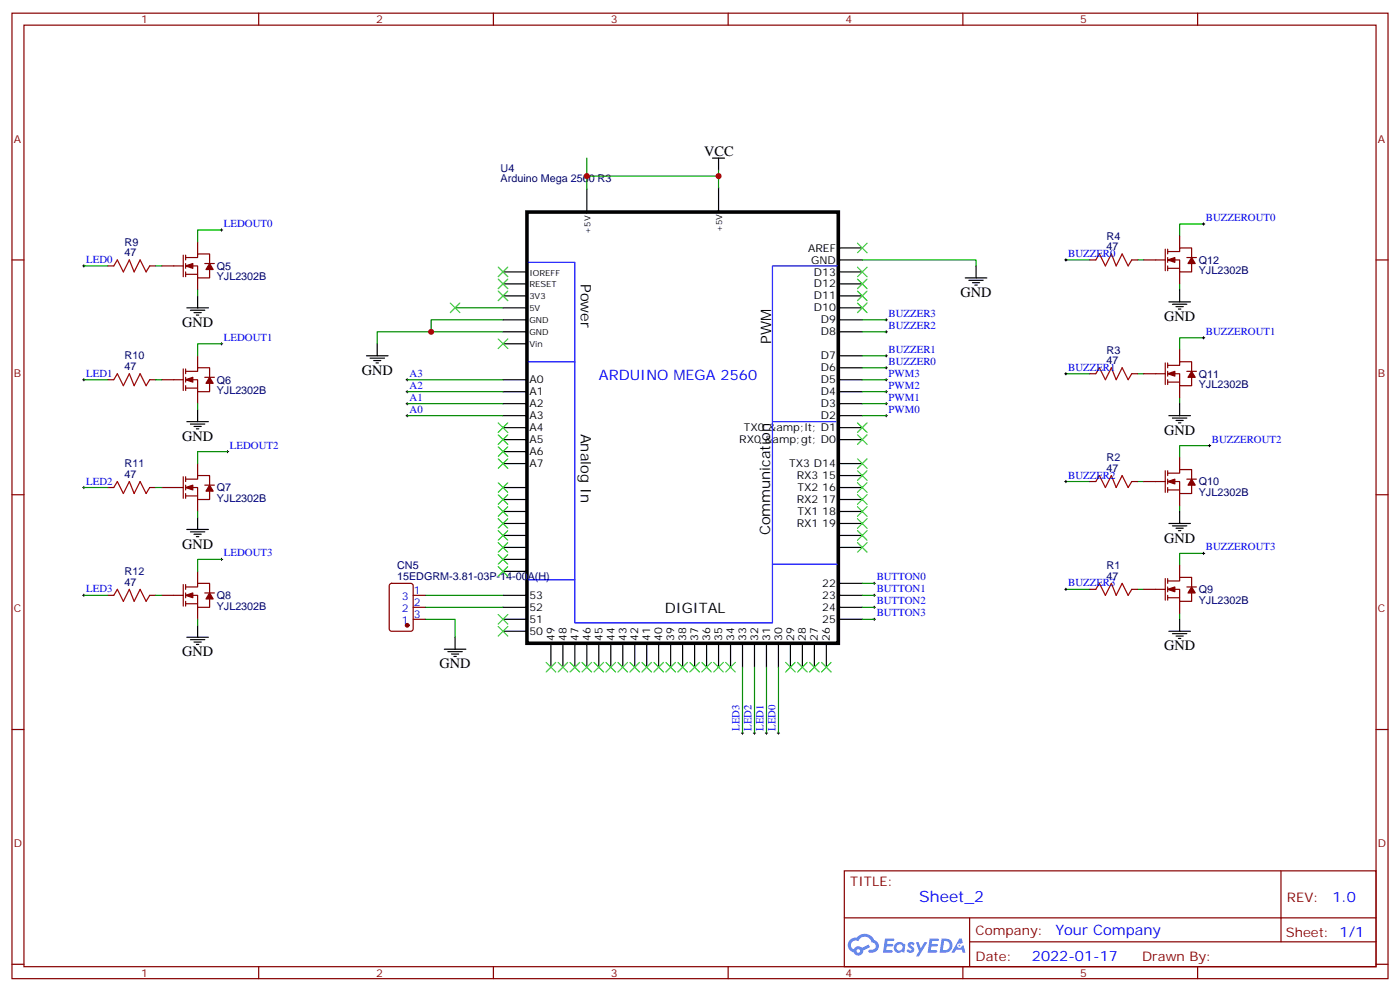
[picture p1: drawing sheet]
<svg xmlns="http://www.w3.org/2000/svg" width="412mm" height="292mm" viewBox="0 0 412 292" stroke-linecap="round" stroke-linejoin="round" font-family="sans-serif">
<g fill="none" stroke="#870000" stroke-width=".35">
<path d="M3.5 3.9h405.4v284.3h-405.4zM7.1 7.4h398.2v277.3h-398.2zM76.2 3.9v3.5M145.3 3.9v3.5M214.5 3.9v3.5M283.6 3.9v3.5M352.8 3.9v3.5M3.5 76.6h3.6M405.3 76.6h3.6M3.5 145.7h3.6M405.3 145.7h3.6M3.5 214.8h3.6"/>
<path d="M405.3 214.8h3.6M248.7 256.5h156.6v28.2h-156.6zM377.3 256.5v20.9M248.7 270.3h156.5M285.6 277.4h119.6M285.6 270.3v14.1M3.5 284h3.6M76.2 284.7v3.5M145.3 284.7v3.5M214.5 284.7v3.5M283.6 284.7v3.5M352.8 284.7v3.5"/>
<path d="M405.3 284h3.6"/>
</g>
<g fill="#5487ff">
<path d="M267.7 277.6a1.22 1.22 0 0 1 1.7 .3l-.4 .6a.47 .47 0 0 0-.3-.4 .47 .47 0 0 0-.5 .2l.1 .2a1.14 1.14 0 0 1 .8 1.8 1.14 1.14 0 0 1-1.9-.1l-.2-.1 .5-.6 .7 .4a.29 .29 0 0 0 .3-.2 .29 .29 0 0 0-.2-.3 1.04 1.04 0 0 1-.6-1.8z"/>
<path d="M260.7 276.4h2.4l.3 .2-.2 .5h-1.8l-.1 .9h1.5l.3 .4-.3 .3h-1.6l-.2 1.1 1.7 .1 .2 .3-.2 .3-2.6 .1z"/>
<path d="M273.8 276.4h2.4l.3 .2-.1 .5h-1.8l-.2 .9h1.6l.3 .4-.4 .3h-1.6l-.1 1.1 1.7 .1 .2 .3-.2 .3h-2.6z"/>
<path d="M282.6 276.4h.7l.3 1.3-.6 .3a.69 .69 0 0 0-1 .2 .69 .69 0 0 0 .4 1 .69 .69 0 0 0 .9-.6l.5-.3 .6 2.2h-.8l-.2-.8h-1.8l-.5 .8h-.8z"/>
<path d="M269.8 277.5h.8l.6 1.8 1.1-1.8h.9l-2.6 4.2h-.8l.9-1.6z"/>
<path d="M277.4 276.4l-.6 4.2h1.3a2.11 2.11 0 0 0 2.5-2.2 2.11 2.11 0 0 0-2.5-2zM278.1 277.1a1.39 1.39 0 0 1 1.7 1.5 1.39 1.39 0 0 1-1.8 1.2h-.3z"/>
<path d="M263.7 278a1.54 1.54 0 0 0-.1 2.2 1.54 1.54 0 0 0 2.2 .1l.6 .3 .3-2.3-.2-.3h-.4a1.49 1.49 0 0 0-2.4 0zM264 279a.94 .94 0 0 1 1.8 0 .94 .94 0 0 1-1.8 0z"/>
<path d="M250.4 276.8a2.18 2.18 0 0 0 1.1 3.7 1.44 1.44 0 0 0 1.6 .9 1.44 1.44 0 0 0 1.2-1.5l2-1-.5-.7-1.9 1a1.47 1.47 0 0 0-2.4 .4 1.39 1.39 0 0 1-.7-1.9 1.39 1.39 0 0 1 2-.5 2.12 2.12 0 0 1 2.2-1.3 2.12 2.12 0 0 1 1.9 1.7 1.14 1.14 0 0 1 1.1 1.4 1.14 1.14 0 0 1-1.7 .7 .43 .43 0 0 0-.5 .4 .43 .43 0 0 0 .4 .5 1.98 1.98 0 0 0 2.5-1.3 1.98 1.98 0 0 0-1.2-2.5 3.1 3.1 0 0 0-5.3-.7l-.9 .1zM252.3 280.1a.55 .55 0 0 1 1.1 0 .55 .55 0 0 1-1.1 0z"/>
<circle cx="282.6" cy="278.5" r=".26"/>
</g>
<g fill="none" stroke="#000" stroke-width=".35">
<path d="M172.9 55.7v7.1M209.9 46.6h3.5M211.7 46.6v3.5M211.7 55.4v7M246.9 73h7.1M246.9 76.6h7.1M287.5 78.3v3.5M55 90.7h6.4M56.1 91.4h4.2M57.1 92.1h2.2M57.9 92.8h.7M58.2 87.1v3.6"/>
<path d="M148.2 97.7h7M148.2 94.2h7M148.2 90.7h7M148.2 87.1h7M148.2 83.6h7M148.2 80.1h7M246.9 97.7h7.1M246.9 94.2h7.1M246.9 90.7h7.1M246.9 87.1h7.1M246.9 83.6h7.1M246.9 80.1h7.1"/>
<path d="M284.3 81.8h6.4M285.4 82.6h4.2M286.5 83.3h2.1M287.2 84h.7M344.3 88.9h6.4M345.4 89.6h4.2M346.4 90.3h2.1M347.1 91h.7M347.5 85.4v3.5M107.9 104.8h6.4M109 105.5h4.2M110.1 106.2h2.1"/>
<path d="M110.8 106.9h.7M111.1 101.2v3.6M148.2 111.8h7M148.2 115.4h7M148.2 118.9h7M148.2 101.2h7M246.9 111.8h7.1M246.9 115.4h7.1M246.9 118.9h7.1M246.9 104.8h7.1M246.9 108.3h7.1M347.5 118.9v3.5"/>
<path d="M55 124.2h6.4M56.1 124.9h4.2M57.1 125.6h2.2M57.9 126.3h.7M58.2 120.7v3.5M148.2 122.4h7M148.2 125.9h7M148.2 129.5h7M148.2 133h7M148.2 136.5h7M246.9 122.4h7.1M246.9 125.9h7.1"/>
<path d="M246.9 129.5h7.1M246.9 136.5h7.1M344.3 122.4h6.4M345.4 123.1h4.2M346.4 123.8h2.1M347.1 124.5h.7M55 155.9h6.4M56.1 156.6h4.2M57.1 157.3h2.2M57.9 158h.7M58.2 152.4v3.5M148.2 143.6h7"/>
<path d="M148.2 147.1h7M148.2 150.6h7M148.2 154.2h7M148.2 157.7h7M246.9 143.6h7.1M246.9 147.1h7.1M246.9 150.6h7.1M246.9 154.2h7.1M246.9 157.7h7.1M246.9 140.1h7.1M344.3 154.2h6.4M345.4 154.9h4.2"/>
<path d="M346.4 155.6h2.1M347.1 156.3h.7M347.5 150.6v3.6M148.2 161.2h7M148.2 164.7h7M148.2 168.3h7M148.2 178.9h7M148.2 175.3h7M246.9 161.2h7.1M246.9 178.9h7.1M246.9 175.3h7.1M246.9 171.8h7.1"/>
<path d="M55 187.7h6.4M56.1 188.4h4.2M57.1 189.1h2.2M57.9 189.8h.7M58.2 184.2v3.5M130.9 191.2h6.3M131.9 191.9h4.3M133 192.6h2.1M133.7 193.3h.7M134.1 187.7v3.5M148.2 182.4h7M148.2 185.9h7"/>
<path d="M162.3 189.4v7.1M165.8 189.4v7.1M169.3 189.4v7.1M172.9 189.4v7.1M176.4 189.4v7.1M179.9 189.4v7.1M183.4 189.4v7.1M187 189.4v7.1M190.5 189.4v7.1M194 189.4v7.1M197.6 189.4v7.1M201.1 189.4v7.1"/>
<path d="M204.6 189.4v7.1M208.1 189.4v7.1M211.7 189.4v7.1M215.2 189.4v7.1M218.7 189.4v7.1M222.2 189.4v7.1M225.8 189.4v7.1M229.3 189.4v7.1M232.8 189.4v7.1M236.4 189.4v7.1M239.9 189.4v7.1M243.4 189.4v7.1"/>
<path d="M246.9 182.4h7.1M344.3 185.9h6.4M345.4 186.6h4.2M346.4 187.3h2.1M347.1 188h.7M347.5 182.4v3.5"/>
</g>
<path d="M155.2 62.4h91.7v127h-91.7z" fill="none" stroke="#000" stroke-width="1.1"/>
<path d="M155.6 77.3h13.7v29.2M246.6 78.3h-19.1v45.9h18.7M155.6 106.5h13.7v64.2h-13.7M227.5 124.2v42M246.6 166.2h-19.1v17.2h-58.2v-12.7" fill="none" stroke="#00f" stroke-width=".35"/>
<g fill="none" stroke="#000" stroke-width=".29">
<path d="M24.3 78.3h.7M24.7 78v.7M64.9 67.7h.7M65.3 67.4v.7M313.6 76.6h.7M314 76.2v.7M354.2 66h.7M354.5 65.6v.7M260.7 97.7h.7M260.7 94.2h.7M261.1 93.8v.7M261.1 97.4v.7"/>
<path d="M354.2 99.5h.7M354.5 99.1v.7M24.3 111.8h.7M24.7 111.5v.7M64.9 101.2h.7M65.3 100.9v.7M119.6 118.9h.7M119.6 115.4h.7M119.6 111.8h.7M119.9 111.5v.7M119.9 115v.7M119.9 118.5v.7"/>
<path d="M260.7 118.9h.7M260.7 115.4h.7M260.7 111.8h.7M260.7 108.3h.7M260.7 104.8h.7M261.1 104.4v.7M261.1 108v.7M261.1 111.5v.7M261.1 115v.7M261.1 118.5v.7M313.6 110.1h.7M314 109.7v.7"/>
<path d="M66.7 133h.7M67 132.6v.8M119.6 122.4h.7M119.9 122.1v.7M260.7 122.4h.7M261.1 122.1v.7M356 131.2h.7M356.3 130.9v.7M24.3 143.6h.7M24.7 143.2v.7M313.6 141.8h.7M314 141.5v.7"/>
<path d="M24.3 175.3h.7M24.7 175v.7M64.9 164.7h.7M65.3 164.4v.7M257.2 175.3h.7M257.2 171.8h.7M257.2 178.9h.7M257.5 171.4v.8M257.5 175v.7M257.5 178.5v.7M313.6 173.6h.7M314 173.2v.7"/>
<path d="M354.2 163h.7M354.5 162.6v.7M257.2 182.4h.7M257.5 182v.7M218.4 215.9h.7M218.7 215.5v.8M221.9 215.9h.7M222.2 215.5v.8M225.4 215.9h.7M225.8 215.5v.8M229 215.9h.7M229.3 215.5v.8"/>
</g>
<g fill="none" stroke="#008700" stroke-width=".35">
<path d="M172.9 46.6v9.1M172.9 51.9h38.8M211.7 50.1v5.3M24.7 78.3h7M45.9 78.3h1.7M65.3 67.7h-7.1v3.6M254 76.6h33.5v1.7M314 76.6h7M335.1 76.6h1.8M354.5 66h-7v3.5M58.2 85.4v1.7M134.1 90.7h14.1"/>
<path d="M148.2 97.7h-37.1v3.5M148.2 94.2h-21.2v3.5M254 97.7h7.1M254 94.2h7.1M347.5 83.6v1.8M354.5 99.5h-7v3.5M24.7 111.8h7M45.9 111.8h1.7M58.2 118.9v1.8M65.3 101.2h-7.1v3.6M119.9 118.9h28.3M119.9 115.4h28.3"/>
<path d="M119.9 111.8h28.3M254 118.9h7.1M254 115.4h7.1M254 111.8h7.1M254 108.3h7.1M254 104.8h7.1M314 110.1h7M335.1 110.1h1.8M347.5 117.1v1.8M67 133h-8.8v3.5M119.9 122.4h28.3M254 122.4h7.1"/>
<path d="M356.3 131.2h-8.8v3.6M24.7 143.6h7M45.9 143.6h1.7M58.2 150.6v1.8M314 141.8h7M335.1 141.8h1.8M347.5 148.9v1.7M24.7 175.3h7M45.9 175.3h1.7M65.3 164.7h-7.1v3.6M125.2 175.3h23M125.2 178.9h23"/>
<path d="M254 175.3h3.5M254 178.9h3.5M254 171.8h3.5M314 173.6h7M335.1 173.6h1.8M354.5 163h-7v3.5M58.2 182.4v1.8M125.2 182.4h8.9v5.3M218.7 196.5v19.4M222.2 196.5v19.4M225.8 196.5v19.4M229.3 196.5v19.4"/>
<path d="M254 182.4h3.5M347.5 180.6v1.8"/>
</g>
<g fill="none" stroke="#870000" stroke-width=".35">
<path d="M31.7 78.3h1.8M44.1 78.3h1.8M47.6 78.3h6.4M54 75.1v6.4M54.7 78.3h3.5v3.5h3.5v-2.4M54.7 75.8h3.5v-1h3.5v2.8M54.7 75.1v1.5M54.7 77.6v1.4M58.2 71.3v3.5M60.3 77.6h2.8M321 76.6h1.8M333.4 76.6h1.7"/>
<path d="M336.9 76.6h6.4M343.3 73.4v6.3M344 76.6h3.5v3.5h3.5v-2.5M344 74.1h3.5v-1.1h3.5v2.8M344 73.4v1.4M344 75.8v1.5M344 78.3v1.4M344 79h3.5M347.5 69.5v3.5M349.6 75.8h2.8M54.7 80.1v1.4M54.7 80.8h3.5"/>
<path d="M58.2 81.8v3.6M347.5 80.1v3.5M31.7 111.8h1.8M44.1 111.8h1.8M47.6 111.8h6.4M54 108.7v6.3M54.7 111.8h3.5v3.6h3.5v-2.5M54.7 109.4h3.5v-1.1h3.5v2.8M54.7 108.7v1.4M54.7 111.1v1.4M54.7 113.6v1.4M54.7 114.3h3.5"/>
<path d="M58.2 104.8v3.5M58.2 115.4v3.5M60.3 111.1h2.8M321 110.1h1.8M333.4 110.1h1.7M336.9 110.1h6.4M343.3 106.9v6.3M344 110.1h3.5v3.5h3.5v-2.5M344 107.6h3.5v-1.1h3.5v2.9M344 106.9v1.4M344 109.4v1.4M344 111.8v1.4"/>
<path d="M344 112.5h3.5M347.5 103v3.5M347.5 113.6v3.5M349.6 109.4h2.8M58.2 136.5v3.6M343.3 138.6v6.4M344 139.3h3.5v-1h3.5v2.8M344 138.6v1.5M347.5 134.8v3.5M31.7 143.6h1.8M44.1 143.6h1.8M47.6 143.6h6.4"/>
<path d="M54 140.4v6.4M54.7 143.6h3.5v3.5h3.5v-2.5M54.7 141.1h3.5v-1h3.5v2.8M54.7 140.4v1.4M54.7 142.9v1.4M54.7 145.3v1.5M54.7 146.1h3.5M58.2 147.1v3.5M60.3 142.9h2.8M321 141.8h1.8M333.4 141.8h1.7M336.9 141.8h6.4"/>
<path d="M344 141.8h3.5v3.5h3.5v-2.4M344 141.1v1.4M344 143.6v1.4M344 144.3h3.5M347.5 145.3v3.6M349.6 141.1h2.8M31.7 175.3h1.8M44.1 175.3h1.8M47.6 175.3h6.4M54 172.2v6.3M54.7 175.3h3.5v3.6h3.5v-2.5M54.7 172.9h3.5v-1.1h3.5v2.8"/>
<path d="M54.7 172.2v1.4M54.7 174.6v1.4M54.7 177.1v1.4M54.7 177.8h3.5M58.2 168.3v3.5M58.2 178.9v3.5M60.3 174.6h2.8M114.9 172l.5-.2h5.6l.7 .4v13l-.5 .7h-5.8l-.7-.4v-13zM121.7 175.3h3.5M121.7 178.9h3.5M321 173.6h1.8M333.4 173.6h1.7"/>
<path d="M336.9 173.6h6.4M343.3 170.4v6.3M344 173.6h3.5v3.5h3.5v-2.5M344 171.1h3.5v-1.1h3.5v2.9M344 170.4v1.4M344 172.9v1.4M344 175.3v1.4M344 176h3.5M347.5 166.5v3.5M347.5 177.1v3.5M349.6 172.9h2.8M121.7 182.4h3.5"/>
</g>
<g fill="#870000" stroke="#870000" stroke-width=".35">
<path d="M61.7 77.6l1.1 1.8h-2.1z"/>
<path d="M54.7 78.3l2.1-.7v1.4z"/>
<path d="M61.7 111.1l1.1 1.8h-2.1z"/>
<path d="M54.7 111.8l2.1-.7v1.4z"/>
<path d="M61.7 142.9l1.1 1.7h-2.1z"/>
<path d="M54.7 143.6l2.1-.7v1.4z"/>
<path d="M61.7 174.6l1.1 1.8h-2.1z"/>
<path d="M54.7 175.3l2.1-.7v1.4z"/>
<path d="M351 172.9l1.1 1.7h-2.1z"/>
<path d="M344 173.6l2.1-.7v1.4z"/>
<path d="M351 141.1l1.1 1.8h-2.1z"/>
<path d="M344 141.8l2.1-.7v1.4z"/>
<path d="M351 109.4l1.1 1.7h-2.1z"/>
<path d="M344 110.1l2.1-.7v1.4z"/>
<path d="M351 75.8l1.1 1.8h-2.1z"/>
<path d="M344 76.6l2.1-.8v1.5z"/>
<circle cx="119.9" cy="184.1" r=".53"/>
</g>
<path d="M33.5 78.3l1.1-1.7 1.7 3.5 1.8-3.5 1.4 3.5 1.8-3.5 1.7 3.5 1.1-1.8M322.8 76.6l1-1.8 1.8 3.5 1.8-3.5 1.4 3.5 1.8-3.5 1.7 3.5 1.1-1.7M33.5 111.8l1.1-1.7 1.7 3.5 1.8-3.5 1.4 3.5 1.8-3.5 1.7 3.5 1.1-1.8M322.8 110.1l1-1.8 1.8 3.5 1.8-3.5 1.4 3.5 1.8-3.5 1.7 3.5 1.1-1.7M33.5 143.6l1.1-1.8 1.7 3.5 1.8-3.5 1.4 3.5 1.8-3.5 1.7 3.5 1.1-1.7M322.8 141.8l1-1.7 1.8 3.5 1.8-3.5 1.4 3.5 1.8-3.5 1.7 3.5 1.1-1.8M33.5 175.3l1.1-1.7 1.7 3.5 1.8-3.5 1.4 3.5 1.8-3.5 1.7 3.5 1.1-1.8M322.8 173.6l1-1.8 1.8 3.5 1.8-3.5 1.4 3.5 1.8-3.5 1.7 3.5 1.1-1.7" fill="none" stroke="#a10000" stroke-width=".35"/>
<g fill="none" stroke="#3c3" stroke-width=".35">
<path d="M146.8 78.7l2.8 2.8M149.6 78.7l-2.8 2.8M252.6 78.7l2.8 2.8M252.6 71.6l2.8 2.8M255.4 78.7l-2.8 2.8M255.4 71.6l-2.8 2.8M132.6 89.3l2.9 2.8M135.5 89.3l-2.9 2.8M146.8 82.2l2.8 2.8M146.8 85.7l2.8 2.8M146.8 99.8l2.8 2.9M149.6 82.2l-2.8 2.8"/>
<path d="M149.6 85.7l-2.8 2.8M149.6 99.8l-2.8 2.9M252.6 89.3l2.8 2.8M252.6 85.7l2.8 2.8M252.6 82.2l2.8 2.8M255.4 89.3l-2.8 2.8M255.4 85.7l-2.8 2.8M255.4 82.2l-2.8 2.8M146.8 124.5l2.8 2.9M146.8 128.1l2.8 2.8M146.8 131.6l2.8 2.8M146.8 135.1l2.8 2.8"/>
<path d="M149.6 124.5l-2.8 2.9M149.6 128.1l-2.8 2.8M149.6 131.6l-2.8 2.8M149.6 135.1l-2.8 2.8M252.6 138.6l2.8 2.9M252.6 135.1l2.8 2.8M252.6 128.1l2.8 2.8M252.6 124.5l2.8 2.9M255.4 138.6l-2.8 2.9M255.4 135.1l-2.8 2.8M255.4 128.1l-2.8 2.8M255.4 124.5l-2.8 2.9"/>
<path d="M146.8 142.2l2.8 2.8M146.8 145.7l2.8 2.8M146.8 149.2l2.8 2.8M146.8 152.8l2.8 2.8M146.8 156.3l2.8 2.8M146.8 159.8l2.8 2.8M149.6 142.2l-2.8 2.8M149.6 145.7l-2.8 2.8M149.6 149.2l-2.8 2.8M149.6 152.8l-2.8 2.8M149.6 156.3l-2.8 2.8M149.6 159.8l-2.8 2.8"/>
<path d="M252.6 159.8l2.8 2.8M252.6 156.3l2.8 2.8M252.6 152.8l2.8 2.8M252.6 149.2l2.8 2.8M252.6 145.7l2.8 2.8M252.6 142.2l2.8 2.8M255.4 159.8l-2.8 2.8M255.4 156.3l-2.8 2.8M255.4 152.8l-2.8 2.8M255.4 149.2l-2.8 2.8M255.4 145.7l-2.8 2.8M255.4 142.2l-2.8 2.8"/>
<path d="M146.8 163.3l2.8 2.9M146.8 166.9l2.8 2.8M149.6 163.3l-2.8 2.9M149.6 166.9l-2.8 2.8M146.8 181l2.8 2.8M146.8 184.5l2.8 2.8M149.6 181l-2.8 2.8M149.6 184.5l-2.8 2.8M160.9 195.1l2.8 2.8M163.7 195.1l-2.8 2.8M164.4 195.1l2.8 2.8M167.2 195.1l-2.8 2.8"/>
<path d="M167.9 195.1l2.8 2.8M170.7 195.1l-2.8 2.8M171.4 195.1l2.9 2.8M174.3 195.1l-2.9 2.8M175 195.1l2.8 2.8M177.8 195.1l-2.8 2.8M178.5 195.1l2.8 2.8M181.3 195.1l-2.8 2.8M182 195.1l2.9 2.8M184.9 195.1l-2.9 2.8M185.6 195.1l2.8 2.8M188.4 195.1l-2.8 2.8"/>
<path d="M189.1 195.1l2.8 2.8M191.9 195.1l-2.8 2.8M192.6 195.1l2.8 2.8M195.4 195.1l-2.8 2.8M196.1 195.1l2.9 2.8M199 195.1l-2.9 2.8M199.7 195.1l2.8 2.8M202.5 195.1l-2.8 2.8M203.2 195.1l2.8 2.8M206 195.1l-2.8 2.8M206.7 195.1l2.8 2.8M209.5 195.1l-2.8 2.8"/>
<path d="M210.3 195.1l2.8 2.8M213.1 195.1l-2.8 2.8M213.8 195.1l2.8 2.8M216.6 195.1l-2.8 2.8M231.4 195.1l2.8 2.8M234.2 195.1l-2.8 2.8M234.9 195.1l2.9 2.8M237.8 195.1l-2.9 2.8M238.5 195.1l2.8 2.8M241.3 195.1l-2.8 2.8M242 195.1l2.8 2.8M244.8 195.1l-2.8 2.8"/>
</g>
<g fill="#c00">
<circle cx="127" cy="97.7" r=".88"/>
<circle cx="172.9" cy="51.9" r=".88"/>
<circle cx="211.7" cy="51.9" r=".88"/>
</g>
<text font-size="4.6" fill="#00f" x="270.8" y="265.5">Sheet_2</text>
<g font-size="4.2">
<text x="207.4" y="45.9">VCC</text>
<text x="171.1" y="83.6" transform="rotate(90 171.1 83.6)">Power</text>
<text x="282.9" y="87.5">GND</text>
<text x="342.9" y="94.5">GND</text>
<text x="53.6" y="96.3">GND</text>
<text x="227.2" y="101.2" transform="rotate(-90 227.2 101.2)">PWM</text>
<text x="106.5" y="110.4">GND</text>
<text x="53.6" y="129.8">GND</text>
<text x="171.1" y="127.7" transform="rotate(90 171.1 127.7)">Analog In</text>
<text x="342.9" y="128.1">GND</text>
<text x="53.6" y="161.6">GND</text>
<text x="226.8" y="157.7" transform="rotate(-90 226.8 157.7)">Communication</text>
<text x="342.9" y="159.8">GND</text>
<text x="195.8" y="180.6">DIGITAL</text>
<text x="342.9" y="191.6">GND</text>
<text x="53.6" y="193.3">GND</text>
<text x="129.5" y="196.9">GND</text>
</g>
<g font-size="4.2" fill="#00f">
<text x="176.4" y="111.8">ARDUINO MEGA 2560</text>
<text x="392.5" y="265.7">1.0</text>
<text x="310.9" y="275.3">Your Company</text>
<text x="304" y="283.1">2022-01-17</text>
</g>
<g font-size="3.9" fill="#800">
<text x="250.5" y="261.1">TITLE:</text>
<text x="379.1" y="265.7">REV:</text>
<text x="287.4" y="275.3">Company:</text>
<text x="378.7" y="275.9">Sheet: 1/1</text>
<text x="287.4" y="282.9">Date:</text>
<text x="336.4" y="283">Drawn By:</text>
</g>
<g font-size="3.2" fill="#800">
<text x="41.6" y="6.9">1</text>
<text x="110.8" y="6.9">2</text>
<text x="179.9" y="6.9">3</text>
<text x="249.1" y="6.9">4</text>
<text x="318.2" y="6.9">5</text>
<text x="4.1" y="42">A</text>
<text x="405.9" y="42">A</text>
<text x="4.1" y="111.1">B</text>
<text x="405.9" y="111.1">B</text>
<text x="4.1" y="180.3">C</text>
<text x="405.9" y="180.3">C</text>
<text x="4.1" y="249.4">D</text>
<text x="405.9" y="249.4">D</text>
<text x="41.6" y="287.7">1</text>
<text x="110.8" y="287.7">2</text>
<text x="179.9" y="287.7">3</text>
<text x="249.1" y="287.7">4</text>
<text x="318.2" y="287.7">5</text>
</g>
<g font-size="3.2" fill="#000080">
<text x="147.5" y="53.6">Arduino Mega 2560 R3</text>
<text x="147.5" y="50.5">U4</text>
<text x="326" y="70.6">R4</text>
<text x="36.7" y="75.5">47</text>
<text x="36.7" y="72.4">R9</text>
<text x="326" y="73.7">47</text>
<text x="353.1" y="77.7">Q12</text>
<text x="63.9" y="82.6">YJL2302B</text>
<text x="63.9" y="79.5">Q5</text>
<text x="353.1" y="80.8">YJL2302B</text>
<text x="36.7" y="105.9">R10</text>
<text x="326" y="107.2">47</text>
<text x="326" y="104.1">R3</text>
<text x="36.7" y="109">47</text>
<text x="63.9" y="113">Q6</text>
<text x="353.1" y="111.2">Q11</text>
<text x="63.9" y="116.1">YJL2302B</text>
<text x="353.1" y="114.3">YJL2302B</text>
<text x="36.7" y="137.6">R11</text>
<text x="326" y="135.9">R2</text>
<text x="36.7" y="140.8">47</text>
<text x="326" y="139">47</text>
<text x="353.1" y="143">Q10</text>
<text x="63.9" y="147.8">YJL2302B</text>
<text x="63.9" y="144.7">Q7</text>
<text x="353.1" y="146.1">YJL2302B</text>
<text x="117" y="167.6">CN5</text>
<text x="326" y="167.6">R1</text>
<text x="36.7" y="172.5">47</text>
<text x="36.7" y="169.4">R12</text>
<text x="117" y="170.7">15EDGRM-3.81-03P-14-00A(H)</text>
<text x="326" y="170.7">47</text>
<text x="63.9" y="179.6">YJL2302B</text>
<text x="63.9" y="176.5">Q8</text>
<text x="353.1" y="177.8">YJL2302B</text>
<text x="353.1" y="174.7">Q9</text>
</g>
<g font-size="3.2" fill="#00f">
<text x="355.2" y="65.1">BUZZEROUT0</text>
<text x="66" y="66.9">LEDOUT0</text>
<text x="25.4" y="77.4">LED0</text>
<text x="314.7" y="75.7">BUZZER0</text>
<text x="261.8" y="93.3">BUZZER3</text>
<text x="66" y="100.4">LEDOUT1</text>
<text x="261.8" y="96.8">BUZZER2</text>
<text x="355.2" y="98.6">BUZZEROUT1</text>
<text x="261.8" y="107.4">BUZZER0</text>
<text x="261.8" y="103.9">BUZZER1</text>
<text x="25.4" y="110.9">LED1</text>
<text x="120.7" y="111">A3</text>
<text x="261.8" y="110.9">PWM3</text>
<text x="314.7" y="109.2">BUZZER1</text>
<text x="120.7" y="114.5">A2</text>
<text x="120.7" y="118">A1</text>
<text x="261.8" y="118">PWM1</text>
<text x="261.8" y="114.5">PWM2</text>
<text x="120.7" y="121.5">A0</text>
<text x="261.8" y="121.5">PWM0</text>
<text x="357" y="130.4">BUZZEROUT2</text>
<text x="67.7" y="132.1">LEDOUT2</text>
<text x="25.4" y="142.7">LED2</text>
<text x="314.7" y="140.9">BUZZER2</text>
<text x="66" y="163.9">LEDOUT3</text>
<text x="355.2" y="162.1">BUZZEROUT3</text>
<text x="258.2" y="170.9">BUTTON0</text>
<text x="314.7" y="172.7">BUZZER3</text>
<text x="25.4" y="174.4">LED3</text>
<text x="118.4" y="176.7">3</text>
<text x="121.9" y="178.5">2</text>
<text x="121.9" y="175">1</text>
<text x="258.2" y="174.5">BUTTON1</text>
<text x="258.2" y="178">BUTTON2</text>
<text x="118.4" y="183.8">1</text>
<text x="118.4" y="180.3">2</text>
<text x="121.9" y="182">3</text>
<text x="258.2" y="181.5">BUTTON3</text>
<text x="217.9" y="215.2" transform="rotate(-90 217.9 215.2)">LED3</text>
<text x="221.4" y="215.2" transform="rotate(-90 221.4 215.2)">LED2</text>
<text x="224.9" y="215.2" transform="rotate(-90 224.9 215.2)">LED1</text>
<text x="228.4" y="215.2" transform="rotate(-90 228.4 215.2)">LED0</text>
</g>
<g font-size="3.2">
<text x="238" y="74.1">AREF</text>
<text x="239" y="77.6">GND</text>
<text x="239.8" y="81.1">D13</text>
<text x="239.8" y="88.2">D11</text>
<text x="239.8" y="84.7">D12</text>
<text x="239.8" y="91.7">D10</text>
<text x="241.8" y="95.2">D9</text>
<text x="241.8" y="98.8">D8</text>
<text x="241.8" y="105.8">D7</text>
<text x="155.9" y="112.9">A0</text>
<text x="241.8" y="112.9">D5</text>
<text x="241.8" y="109.4">D6</text>
<text x="155.9" y="116.4">A1</text>
<text x="155.9" y="119.9">A2</text>
<text x="241.8" y="119.9">D3</text>
<text x="241.8" y="116.4">D4</text>
<text x="155.9" y="123.5">A3</text>
<text x="241.8" y="123.5">D2</text>
<text x="155.9" y="127">A4</text>
<text x="155.9" y="130.5">A5</text>
<text x="217.8" y="130.5">RX0 &amp;amp;gt; D0</text>
<text x="219.1" y="127">TX0 &amp;amp;lt; D1</text>
<text x="155.9" y="134.1">A6</text>
<text x="155.9" y="137.6">A7</text>
<text x="232.5" y="137.6">TX3 D14</text>
<text x="234.7" y="141.1">RX3 15</text>
<text x="234.7" y="148.2">RX2 17</text>
<text x="234.9" y="144.6">TX2 16</text>
<text x="234.7" y="155.2">RX1 19</text>
<text x="234.9" y="151.7">TX1 18</text>
<text x="242.2" y="172.9">22</text>
<text x="155.9" y="176.4">53</text>
<text x="155.9" y="179.9">52</text>
<text x="242.2" y="179.9">24</text>
<text x="242.2" y="176.4">23</text>
<text x="155.9" y="183.4">51</text>
<text x="242.2" y="183.4">25</text>
<text x="155.9" y="187">50</text>
<text x="163.3" y="188.7" transform="rotate(-90 163.3 188.7)">49</text>
<text x="166.9" y="188.7" transform="rotate(-90 166.9 188.7)">48</text>
<text x="170.4" y="188.7" transform="rotate(-90 170.4 188.7)">47</text>
<text x="173.9" y="188.7" transform="rotate(-90 173.9 188.7)">46</text>
<text x="177.4" y="188.7" transform="rotate(-90 177.4 188.7)">45</text>
<text x="181" y="188.7" transform="rotate(-90 181 188.7)">44</text>
<text x="184.5" y="188.7" transform="rotate(-90 184.5 188.7)">43</text>
<text x="188" y="188.7" transform="rotate(-90 188 188.7)">42</text>
<text x="191.6" y="188.7" transform="rotate(-90 191.6 188.7)">41</text>
<text x="195.1" y="188.7" transform="rotate(-90 195.1 188.7)">40</text>
<text x="198.6" y="188.7" transform="rotate(-90 198.6 188.7)">39</text>
<text x="202.1" y="188.7" transform="rotate(-90 202.1 188.7)">38</text>
<text x="205.7" y="188.7" transform="rotate(-90 205.7 188.7)">37</text>
<text x="209.2" y="188.7" transform="rotate(-90 209.2 188.7)">36</text>
<text x="212.7" y="188.7" transform="rotate(-90 212.7 188.7)">35</text>
<text x="216.3" y="188.7" transform="rotate(-90 216.3 188.7)">34</text>
<text x="219.8" y="188.7" transform="rotate(-90 219.8 188.7)">33</text>
<text x="223.3" y="188.7" transform="rotate(-90 223.3 188.7)">32</text>
<text x="226.8" y="188.7" transform="rotate(-90 226.8 188.7)">31</text>
<text x="230.4" y="188.7" transform="rotate(-90 230.4 188.7)">30</text>
<text x="233.9" y="188.7" transform="rotate(-90 233.9 188.7)">29</text>
<text x="237.4" y="188.7" transform="rotate(-90 237.4 188.7)">28</text>
<text x="240.9" y="188.7" transform="rotate(-90 240.9 188.7)">27</text>
<text x="244.5" y="188.7" transform="rotate(-90 244.5 188.7)">26</text>
</g>
<g font-size="2.5">
<text x="173.9" y="68.8" transform="rotate(-90 173.9 68.8)">+5V</text>
<text x="212.7" y="68.4" transform="rotate(-90 212.7 68.4)">+5V</text>
<text x="155.9" y="81.1">IOREFF</text>
<text x="155.9" y="88.2">3V3</text>
<text x="155.9" y="84.7">RESET</text>
<text x="155.9" y="95.2">GND</text>
<text x="155.9" y="91.7">5V</text>
<text x="155.9" y="98.8">GND</text>
<text x="155.9" y="102.3">Vin</text>
</g>
</svg>
